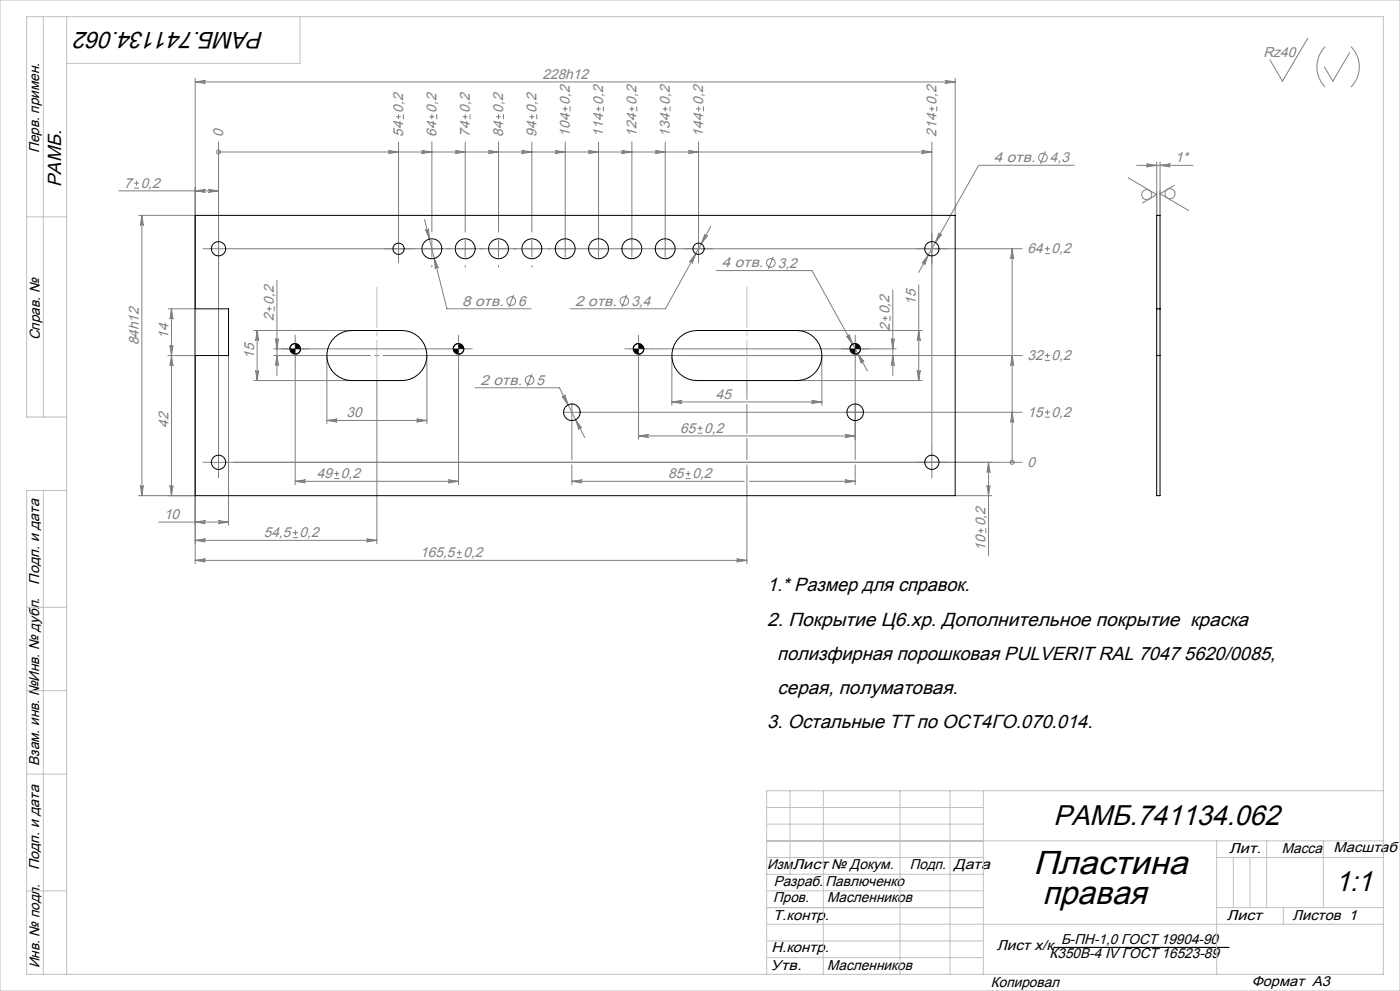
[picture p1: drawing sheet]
<svg xmlns="http://www.w3.org/2000/svg" width="420mm" height="297mm" viewBox="0 0 420 297" stroke-linecap="round" stroke-linejoin="round" font-family="sans-serif">
<g fill="none" stroke="#808080" stroke-width=".3">
<path d="M392.3 11.5l-7.6 12.8-3.8-6.4M397.6 14a8.6 8.6 0 0 0 0 12.1M404.9 15.8l-5.1 8.5-2.5-4.3M405.3 14a8.6 8.6 0 0 1 0 12.1M58.6 24.6l3-.5a.45 .45 0 0 0-.5 .5 .45 .45 0 0 0 .5 .4zM58.6 23.6v145.3M58.6 24.6h228M118.8 35h1.5M119.6 34.2v1.5M121 34.2v1.5M128.8 35h1.5M129.6 34.2v1.5"/>
<path d="M131 34.2v1.5M138.8 35h1.5M139.6 34.2v1.5M141 34.2v1.5M148.8 35h1.5M149.6 34.2v1.5M151 34.2v1.5M158.8 35h1.5M159.6 34.2v1.5M161 34.2v1.5M168.8 32.6h1.5M169.6 31.9v1.5"/>
<path d="M171 31.9v1.5M178.8 32.6h1.5M179.6 31.9v1.5M181 31.9v1.5M188.8 32.6h1.5M189.6 31.9v1.5M191 31.9v1.5M198.8 32.6h1.5M199.6 31.9v1.5M201 31.9v1.5M208.8 32.6h1.5M209.6 31.9v1.5"/>
<path d="M211 31.9v1.5M278.8 32.6h1.5M279.6 31.9v1.5M281 31.9v1.5M283.6 24.1l3 .5-3 .4a.45 .45 0 0 0 .4-.4 .45 .45 0 0 0-.4-.5zM286.6 23.6v41M35.6 57.2h30M40.2 56.4h1.5M40.2 54.9h1.5M41 54.2v1.4M58.6 57.2l3-.5a.45 .45 0 0 0-.5 .5 .45 .45 0 0 0 .5 .4zM62.6 56.7l3 .5-3 .4a.45 .45 0 0 0 .4-.4 .45 .45 0 0 0-.4-.5z"/>
<path d="M65.6 45.6h.1M65.6 42.6v91.3M65.6 45.6h214M116.6 45.1l3 .5-3 .4a.45 .45 0 0 0 .4-.4 .45 .45 0 0 0-.4-.5zM119.6 42.6v27.8M126.6 45.1l3 .5-3 .4a.45 .45 0 0 0 .4-.4 .45 .45 0 0 0-.4-.5zM129.6 42.6v26.5M136.6 45.1l3 .5-3 .4a.45 .45 0 0 0 .4-.4 .45 .45 0 0 0-.4-.5zM139.6 42.6v26.5M146.6 45.1l3 .5-3 .4a.45 .45 0 0 0 .4-.4 .45 .45 0 0 0-.4-.5zM149.6 42.6v26.5M156.6 45.1l3 .5-3 .4a.45 .45 0 0 0 .4-.4 .45 .45 0 0 0-.4-.5z"/>
<path d="M159.6 42.6v26.5M166.6 45.1l3 .5-3 .4a.45 .45 0 0 0 .4-.4 .45 .45 0 0 0-.4-.5zM169.6 42.6v34.5M176.6 45.1l3 .5-3 .4a.45 .45 0 0 0 .4-.4 .45 .45 0 0 0-.4-.5zM179.6 42.6v34.5M186.6 45.1l3 .5-3 .4a.45 .45 0 0 0 .4-.4 .45 .45 0 0 0-.4-.5zM189.6 42.6v34.5M196.6 45.1l3 .5-3 .4a.45 .45 0 0 0 .4-.4 .45 .45 0 0 0-.4-.5zM199.6 42.6v34.5M206.6 45.1l3 .5-3 .4a.45 .45 0 0 0 .4-.4 .45 .45 0 0 0-.4-.5zM209.6 42.6v27.8M276.6 45.1l3 .5-3 .4a.45 .45 0 0 0 .4-.4 .45 .45 0 0 0-.4-.5z"/>
<path d="M279.6 42.6v91.3M313.6 45.4l-1.5 3.7M322.2 49.5h-28.6l-18 32.2M338.4 53.3l8.6 5-4.3 2.6M341 49.6h16.9M344 49.1l3 .5-3 .4a.45 .45 0 0 0 .4-.4 .45 .45 0 0 0-.4-.5zM347 48.6v16M348 49.6l3-.5a.45 .45 0 0 0-.4 .5 .45 .45 0 0 0 .4 .4zM348 48.6v16M352.3 55.5l-4.3 2.6 8.6 5M41.6 64.6h17M42.6 64.6l.4 3a.45 .45 0 0 0-.4-.5 .45 .45 0 0 0-.5 .5z"/>
<path d="M42.6 64.6v84M63.1 74.6h5M70.2 74.6h236.5M119.6 72.1v5M127.4 65.8l6.7 26.7h25.2M127.7 68.8a.45 .45 0 0 0 .5 .3 .45 .45 0 0 0 .3-.5l.3 3zM129.6 72.1v5M130.3 77.5l1.2 2.8a.45 .45 0 0 0-.6-.3 .45 .45 0 0 0-.3 .5zM139.6 72.1v5M149.6 72.1v5M159.6 72.1v5M208.7 76l-1 2.9a.45 .45 0 0 0-.2-.6 .45 .45 0 0 0-.6 .2z"/>
<path d="M209.6 72.1v5M211.4 70.2a.45 .45 0 0 0 .2 .6 .45 .45 0 0 0 .6-.1l-1.8 2.4zM213.3 67.8l-13.7 24.7h-28.6M232 77l-1.5 3.6M278.5 76.4l-1.1 2.9a.45 .45 0 0 0-.2-.6 .45 .45 0 0 0-.6 .1zM281.7 69.8a.45 .45 0 0 0 .2 .6 .45 .45 0 0 0 .6-.1l-1.9 2.4zM303.7 74.6l.4 3a.45 .45 0 0 0-.4-.5 .45 .45 0 0 0-.5 .5zM303.7 74.6v64M313.5 76h1.5M313.5 74.5h1.5M314.2 73.8v1.5M50.4 92.6h8.2"/>
<path d="M51.4 92.6l.5 3a.45 .45 0 0 0-.5-.5 .45 .45 0 0 0-.4 .5zM51.4 92.6v56M76.1 99.1h29.5M77.1 99.1l.5 3a.45 .45 0 0 0-.5-.5 .45 .45 0 0 0-.4 .5zM77.1 99.1v15M80 92.6h1.5M80.8 91.8v1.5M82.3 91.8v1.5M83.1 84v28.6M154.1 88.4l-1.5 3.7M188 88.4l-1.4 3.7M214.9 81.1h28.7l16.6 30.1"/>
<path d="M239.1 99.1h37.5M264.8 95.4h1.5M265.5 94.7v1.4M267 94.7v1.4M267.8 86.9v25.7M275.6 99.1l.5 3a.45 .45 0 0 0-.5-.5 .45 .45 0 0 0-.4 .5zM275.6 85.4v28.7M50.4 106.6h8.2M51 103.6a.45 .45 0 0 0 .4 .4 .45 .45 0 0 0 .5-.4l-.5 3zM51.4 106.6l.5 3a.45 .45 0 0 0-.5-.5 .45 .45 0 0 0-.4 .5zM68.6 106.6v50.9M76.1 114.1h29.5"/>
<path d="M76.7 111.1a.45 .45 0 0 0 .4 .4 .45 .45 0 0 0 .5-.4l-.5 3zM82.1 106.6h21.5M82.1 104.6h51.4M82.6 101.6a.45 .45 0 0 0 .5 .4 .45 .45 0 0 0 .4-.4l-.4 3zM83.1 106.6l.4 3a.45 .45 0 0 0-.4-.5 .45 .45 0 0 0-.5 .5zM88.6 102.1v5M88.6 108.7v36.6M98.1 106.6v20.4M113.1 114.1v48.8M122.6 106.6h184.1M128.1 106.6v20.4M135.1 104.6h5"/>
<path d="M137.6 102.1v5M137.6 108.7v36.6M142.6 116.2h25.2l7.6 14.9M159.6 112.1l-1.5 3.7M168.7 118.9a.45 .45 0 0 0 .6 .1 .45 .45 0 0 0 .2-.6l.9 2.9zM189.1 104.6h5M191.6 102.1v5M191.6 108.7v23M195.7 104.6h73.1M201.6 106.6v14.9M224.1 114.1v5.6M239.1 114.1h37.5"/>
<path d="M246.6 106.6v14.9M253.9 100.7a.45 .45 0 0 0 .6 .2 .45 .45 0 0 0 .2-.6l1.1 2.9zM256.6 102.1v5M256.6 108.7v29.1M257.3 106l1.9 2.4a.45 .45 0 0 0-.6-.2 .45 .45 0 0 0-.2 .6zM267.4 101.6a.45 .45 0 0 0 .4 .4 .45 .45 0 0 0 .5-.4l-.5 3zM267.8 106.6l.5 3a.45 .45 0 0 0-.5-.5 .45 .45 0 0 0-.4 .5zM275.2 111.1a.45 .45 0 0 0 .4 .4 .45 .45 0 0 0 .5-.4l-.5 3zM303.7 106.6l.4 3a.45 .45 0 0 0-.4-.5 .45 .45 0 0 0-.5 .5zM313.5 108h1.5M313.5 106.5h1.5M314.2 105.8v1.5"/>
<path d="M63.1 138.6h5M65.6 136.1v5M70.2 138.6h236.5M98.1 126l3-.4a.45 .45 0 0 0-.5 .4 .45 .45 0 0 0 .5 .5zM98.1 126h30M125.1 125.6l3 .4-3 .5a.45 .45 0 0 0 .4-.5 .45 .45 0 0 0-.4-.4zM169.1 123.6h137.6M171.6 121.1v16.7M171.6 139.3v6M172.7 125.8l1.8 2.4a.45 .45 0 0 0-.6-.1 .45 .45 0 0 0-.2 .6zM191.6 130.7l3-.5a.45 .45 0 0 0-.5 .5 .45 .45 0 0 0 .5 .4zM191.6 130.7h65"/>
<path d="M201.6 120.5l3-.5a.45 .45 0 0 0-.5 .5 .45 .45 0 0 0 .5 .4zM201.6 120.5h45M209.3 129.8h1.5M209.3 128.4h1.5M210 127.6v1.5M224.1 121.2v8.7M224.1 131.4v6.4M224.1 139.3v29.6M243.6 120l3 .5-3 .4a.45 .45 0 0 0 .4-.4 .45 .45 0 0 0-.4-.5zM253.6 130.2l3 .5-3 .4a.45 .45 0 0 0 .4-.4 .45 .45 0 0 0-.4-.5zM256.6 139.3v6M279.6 136.1v5"/>
<path d="M296.6 138.6l.4 3a.45 .45 0 0 0-.4-.5 .45 .45 0 0 0-.5 .5zM296.6 138.6v28M303.7 123.6l.4 3a.45 .45 0 0 0-.4-.5 .45 .45 0 0 0-.5 .5zM303.7 138.6h.1M313.5 125h1.5M313.5 123.5h1.5M314.2 122.8v1.5M41.6 148.6h17M42.1 145.6a.45 .45 0 0 0 .5 .4 .45 .45 0 0 0 .4-.4l-.4 3zM47.6 156.5h21M51 145.6a.45 .45 0 0 0 .4 .4 .45 .45 0 0 0 .5-.4l-.5 3zM58.6 156.5l3-.5a.45 .45 0 0 0-.5 .5 .45 .45 0 0 0 .5 .4z"/>
<path d="M65.6 156l3 .5-3 .4a.45 .45 0 0 0 .4-.4 .45 .45 0 0 0-.4-.5zM87.9 159.6h1.5M88.6 144.3l3-.5a.45 .45 0 0 0-.5 .5 .45 .45 0 0 0 .5 .4zM88.6 144.3h49M88.6 158.9v1.5M100.3 143.4h1.5M100.3 142h1.5M101 141.2v1.5M134.6 143.8l3 .5-3 .4a.45 .45 0 0 0 .4-.4 .45 .45 0 0 0-.4-.5zM171.6 144.3l3-.5a.45 .45 0 0 0-.5 .5 .45 .45 0 0 0 .5 .4zM171.6 144.3h51.7M205.7 143.4h1.5"/>
<path d="M205.7 142h1.5M206.5 141.2v1.5M224.8 144.3h31.8M253.6 143.8l3 .5-3 .4a.45 .45 0 0 0 .4-.4 .45 .45 0 0 0-.4-.5zM286.6 148.6h11M293.5 159h1.5M294.3 158.3v1.5M295.7 158.3v1.5M296.1 145.6a.45 .45 0 0 0 .5 .4 .45 .45 0 0 0 .4-.4l-.4 3zM58.6 167.9l3-.4a.45 .45 0 0 0-.5 .4 .45 .45 0 0 0 .5 .5zM58.6 161.9l3-.4a.45 .45 0 0 0-.5 .4 .45 .45 0 0 0 .5 .5zM58.6 167.9h165.5"/>
<path d="M58.6 161.9h54.5M87.9 161.1h1.5M110.1 161.5l3 .4-3 .5a.45 .45 0 0 0 .4-.5 .45 .45 0 0 0-.4-.4zM137.1 167.1h1.4M137.1 165.6h1.4M137.8 164.9v1.5M221.1 167.5l3 .4-3 .5a.45 .45 0 0 0 .4-.5 .45 .45 0 0 0-.4-.4z"/>
<circle cx="65.6" cy="45.6" r=".6"/>
<circle cx="312.9" cy="47.2" r="1.29"/>
<circle cx="344" cy="58.3" r="1.5"/>
<circle cx="351" cy="58.1" r="1.5"/>
<circle cx="231.2" cy="78.8" r="1.29"/>
<circle cx="153.4" cy="90.2" r="1.29"/>
<circle cx="187.3" cy="90.2" r="1.29"/>
<circle cx="158.9" cy="113.9" r="1.29"/>
<circle cx="303.7" cy="138.6" r=".6"/>
</g>
<path d="M316.1 283.9h52.7" fill="none" stroke="#000" stroke-width=".35"/>
<path d="M88.6 103l-1.2 .4-.4 1.2M90.2 104.6l-.5 1.1-1.1 .5M137.6 103l-1.2 .4-.4 1.2M139.2 104.6l-.5 1.1-1.1 .5M191.6 103l-1.2 .4-.4 1.2M193.2 104.6l-.5 1.1-1.1 .5M256.6 103l-1.2 .4-.4 1.2M258.2 104.6l-.5 1.1-1.1 .5" fill="none" stroke="#000" stroke-width=".3"/>
<path d="M103.6 106.6h19" fill="none" stroke="#808080" stroke-width=".3" stroke-dasharray="15.2 1.3 1.3 1.3" stroke-dashoffset="7.6"/>
<path d="M241.1 106.6h-34" fill="none" stroke="#808080" stroke-width=".3" stroke-dasharray="15.2 1.3 1.3 1.3" stroke-dashoffset=".1"/>
<g fill="none" stroke="#808080" stroke-width=".3" stroke-dasharray="15.2 1.3 1.3 1.3">
<path d="M63.1 74.6h-2.2M65.6 72.1v-2.2M65.6 77.1v2.1M68.1 74.6h2.1M117.1 74.6h-1.7M119.6 72.1v-1.7M119.6 77.1v1.7M122.1 74.6h1.7M124.6 74.6h-.5M129.6 69.6v-.5M129.6 79.6v.5M134.6 74.6h-.5"/>
<path d="M134.6 74.6h.5M139.6 69.6v-.5M139.6 79.6v.5M144.6 74.6h-.5M144.6 74.6h.5M149.6 69.6v-.5M149.6 79.6v.5M154.6 74.6h-.5M154.6 74.6h.5M159.6 69.6v-.5M159.6 79.6v.5M164.6 74.6h.5"/>
<path d="M207.1 74.6h-1.7M209.6 72.1v-1.7M209.6 77.1v1.7M212.1 74.6h1.7M277.1 74.6h-2.2M279.6 72.1v-2.2M279.6 77.1v2.1M282.1 74.6h2.1M86.1 104.6h-1.6M88.6 102.1v-1.6M88.6 107.1v1.6M91.1 104.6h1.6"/>
<path d="M135.1 104.6h-1.6M137.6 102.1v-1.6M137.6 107.1v1.6M140.1 104.6h1.6M189.1 104.6h-1.6M191.6 102.1v-1.6M191.6 107.1v1.6M194.1 104.6h1.6M254.1 104.6h-1.6M256.6 102.1v-1.6M256.6 107.1v1.6M259.1 104.6h1.6"/>
<path d="M63.1 138.6h-2.2M65.6 136.1v-2.2M68.1 138.6h2.1M277.1 138.6h-2.2M279.6 136.1v-2.2M282.1 138.6h2.1M65.6 141.1v2.1M279.6 141.1v2.1"/>
</g>
<path d="M113.1 86.1v28M224.1 86.1v28" fill="none" stroke="#c0c0c0" stroke-width=".3" stroke-dasharray="15.2 1.3 1.3 1.3" stroke-dashoffset="3.1"/>
<g fill="none" stroke="#c0c0c0" stroke-width=".3">
<path d="M0 0h420v297h-420zM13 5v120M20 5v287M90 5v14h-70M8 65h12M20 125h-12v-120h407v287h-407v-145h12M13 147v145M8 182h12M8 207h12M8 232h12M237 237v25M247 237v55"/>
<path d="M270 237v55M285 237v55M295 237v55M415 237h-185v55M230 252h185M230 247h65M230 242h65M230 257h65M365 252v40M365 257h50M370 257v15M375 257v15"/>
<path d="M380 252v20M397 252v20M8 267h12M230 272h65M230 267h65M230 277h185M230 262h65M365 272h50M385 272v5M230 282h65M230 287h65"/>
</g>
<path d="M87 104.6l.4 1.1 1.2 .5v-1.6zM88.6 103v1.6h1.6l-.5-1.2zM136 104.6l.4 1.1 1.2 .5v-1.6zM137.6 103v1.6h1.6l-.5-1.2zM190 104.6l.4 1.1 1.2 .5v-1.6zM191.6 103v1.6h1.6l-.5-1.2zM255 104.6l.4 1.1 1.2 .5v-1.6zM256.6 103v1.6h1.6l-.5-1.2z" fill="#000"/>
<g fill="#808080">
<path d="M221.1 167.5l3 .4-3 .5a.45 .45 0 0 0 .4-.5 .45 .45 0 0 0-.4-.4zM58.6 167.9l3-.4a.45 .45 0 0 0-.5 .4 .45 .45 0 0 0 .5 .5z"/>
<path d="M303.7 74.6l.4 3a.45 .45 0 0 0-.4-.5 .45 .45 0 0 0-.5 .5zM58.6 161.9l3-.4a.45 .45 0 0 0-.5 .4 .45 .45 0 0 0 .5 .5zM110.1 161.5l3 .4-3 .5a.45 .45 0 0 0 .4-.5 .45 .45 0 0 0-.4-.4zM303.7 106.6l.4 3a.45 .45 0 0 0-.4-.5 .45 .45 0 0 0-.5 .5zM303.7 123.6l.4 3a.45 .45 0 0 0-.4-.5 .45 .45 0 0 0-.5 .5z"/>
<path d="M116.6 45.1l3 .5-3 .4a.45 .45 0 0 0 .4-.4 .45 .45 0 0 0-.4-.5zM126.6 45.1l3 .5-3 .4a.45 .45 0 0 0 .4-.4 .45 .45 0 0 0-.4-.5zM136.6 45.1l3 .5-3 .4a.45 .45 0 0 0 .4-.4 .45 .45 0 0 0-.4-.5zM146.6 45.1l3 .5-3 .4a.45 .45 0 0 0 .4-.4 .45 .45 0 0 0-.4-.5zM156.6 45.1l3 .5-3 .4a.45 .45 0 0 0 .4-.4 .45 .45 0 0 0-.4-.5zM206.6 45.1l3 .5-3 .4a.45 .45 0 0 0 .4-.4 .45 .45 0 0 0-.4-.5zM276.6 45.1l3 .5-3 .4a.45 .45 0 0 0 .4-.4 .45 .45 0 0 0-.4-.5zM166.6 45.1l3 .5-3 .4a.45 .45 0 0 0 .4-.4 .45 .45 0 0 0-.4-.5zM176.6 45.1l3 .5-3 .4a.45 .45 0 0 0 .4-.4 .45 .45 0 0 0-.4-.5zM186.6 45.1l3 .5-3 .4a.45 .45 0 0 0 .4-.4 .45 .45 0 0 0-.4-.5zM196.6 45.1l3 .5-3 .4a.45 .45 0 0 0 .4-.4 .45 .45 0 0 0-.4-.5z"/>
<path d="M58.6 24.6l3-.5a.45 .45 0 0 0-.5 .5 .45 .45 0 0 0 .5 .4zM283.6 24.1l3 .5-3 .4a.45 .45 0 0 0 .4-.4 .45 .45 0 0 0-.4-.5zM58.6 57.2l3-.5a.45 .45 0 0 0-.5 .5 .45 .45 0 0 0 .5 .4zM62.6 56.7l3 .5-3 .4a.45 .45 0 0 0 .4-.4 .45 .45 0 0 0-.4-.5zM88.6 144.3l3-.5a.45 .45 0 0 0-.5 .5 .45 .45 0 0 0 .5 .4zM134.6 143.8l3 .5-3 .4a.45 .45 0 0 0 .4-.4 .45 .45 0 0 0-.4-.5zM98.1 126l3-.4a.45 .45 0 0 0-.5 .4 .45 .45 0 0 0 .5 .5zM125.1 125.6l3 .4-3 .5a.45 .45 0 0 0 .4-.5 .45 .45 0 0 0-.4-.4zM58.6 156.5l3-.5a.45 .45 0 0 0-.5 .5 .45 .45 0 0 0 .5 .4zM65.6 156l3 .5-3 .4a.45 .45 0 0 0 .4-.4 .45 .45 0 0 0-.4-.5zM191.6 130.7l3-.5a.45 .45 0 0 0-.5 .5 .45 .45 0 0 0 .5 .4zM253.6 130.2l3 .5-3 .4a.45 .45 0 0 0 .4-.4 .45 .45 0 0 0-.4-.5zM201.6 120.5l3-.5a.45 .45 0 0 0-.5 .5 .45 .45 0 0 0 .5 .4zM243.6 120l3 .5-3 .4a.45 .45 0 0 0 .4-.4 .45 .45 0 0 0-.4-.5zM278.5 76.4l-1.9 2.4a.45 .45 0 0 1 .6-.1 .45 .45 0 0 1 .2 .6zM281.7 69.8l-1.1 2.9 1.9-2.4a.45 .45 0 0 1-.6 .1 .45 .45 0 0 1-.2-.6zM211.4 70.2l-1 2.9 1.8-2.4a.45 .45 0 0 1-.6 .1 .45 .45 0 0 1-.2-.6zM208.7 76l-1.8 2.5a.45 .45 0 0 1 .6-.2 .45 .45 0 0 1 .2 .6zM127.7 68.8l1.1 2.8-.3-3a.45 .45 0 0 1-.3 .5 .45 .45 0 0 1-.5-.3zM130.3 77.5l.3 3a.45 .45 0 0 1 .3-.5 .45 .45 0 0 1 .6 .3zM257.3 106l1.1 2.8a.45 .45 0 0 1 .2-.6 .45 .45 0 0 1 .6 .2zM253.9 100.7l1.9 2.5-1.1-2.9a.45 .45 0 0 1-.2 .6 .45 .45 0 0 1-.6-.2zM171.6 144.3l3-.5a.45 .45 0 0 0-.5 .5 .45 .45 0 0 0 .5 .4zM253.6 143.8l3 .5-3 .4a.45 .45 0 0 0 .4-.4 .45 .45 0 0 0-.4-.5zM172.7 125.8l1 2.9a.45 .45 0 0 1 .2-.6 .45 .45 0 0 1 .6 .1zM168.7 118.9l1.7 2.4-.9-2.9a.45 .45 0 0 1-.2 .6 .45 .45 0 0 1-.6-.1zM344 49.1l3 .5-3 .4a.45 .45 0 0 0 .4-.4 .45 .45 0 0 0-.4-.5zM348 49.6l3-.5a.45 .45 0 0 0-.4 .5 .45 .45 0 0 0 .4 .4z"/>
<path d="M42.1 145.6a.45 .45 0 0 0 .5 .4 .45 .45 0 0 0 .4-.4l-.4 3zM42.6 64.6l.4 3a.45 .45 0 0 0-.4-.5 .45 .45 0 0 0-.5 .5zM76.7 111.1a.45 .45 0 0 0 .4 .4 .45 .45 0 0 0 .5-.4l-.5 3zM77.1 99.1l.5 3a.45 .45 0 0 0-.5-.5 .45 .45 0 0 0-.4 .5zM51 145.6a.45 .45 0 0 0 .4 .4 .45 .45 0 0 0 .5-.4l-.5 3zM51.4 106.6l.5 3a.45 .45 0 0 0-.5-.5 .45 .45 0 0 0-.4 .5zM51 103.6a.45 .45 0 0 0 .4 .4 .45 .45 0 0 0 .5-.4l-.5 3zM51.4 92.6l.5 3a.45 .45 0 0 0-.5-.5 .45 .45 0 0 0-.4 .5zM296.1 145.6a.45 .45 0 0 0 .5 .4 .45 .45 0 0 0 .4-.4l-.4 3zM296.6 138.6l.4 3a.45 .45 0 0 0-.4-.5 .45 .45 0 0 0-.5 .5z"/>
<path d="M82.6 101.6a.45 .45 0 0 0 .5 .4 .45 .45 0 0 0 .4-.4l-.4 3zM83.1 106.6l.4 3a.45 .45 0 0 0-.4-.5 .45 .45 0 0 0-.5 .5zM275.6 99.1l.5 3a.45 .45 0 0 0-.5-.5 .45 .45 0 0 0-.4 .5zM275.2 111.1a.45 .45 0 0 0 .4 .4 .45 .45 0 0 0 .5-.4l-.5 3zM267.4 101.6a.45 .45 0 0 0 .4 .4 .45 .45 0 0 0 .5-.4l-.5 3zM267.8 106.6l.5 3a.45 .45 0 0 0-.5-.5 .45 .45 0 0 0-.4 .5z"/>
</g>
<g fill="none" stroke="#000" stroke-width=".3">
<path d="M58.6 64.6h228v84h-228v-42h10v-14h-10zM347 64.6h1v84h-1zM347 92.6h1M100.5 101a7.5 7.5 0 0 1 5.1-1.9h15a7.5 7.5 0 0 1 7.5 7.5 7.5 7.5 0 0 1-7.5 7.5h-15a7.5 7.5 0 0 1-7-4.8 7.5 7.5 0 0 1 1.9-8.3zM204 101a7.5 7.5 0 0 1 5.1-1.9h30a7.5 7.5 0 0 1 7.5 7.5 7.5 7.5 0 0 1-7.5 7.5h-30a7.5 7.5 0 0 1-7-4.8 7.5 7.5 0 0 1 1.9-8.3zM347 106.6h1"/>
<circle cx="65.6" cy="74.6" r="2.15"/>
<circle cx="119.6" cy="74.6" r="1.7"/>
<circle cx="129.6" cy="74.6" r="3"/>
<circle cx="139.6" cy="74.6" r="3"/>
<circle cx="149.6" cy="74.6" r="3"/>
<circle cx="159.6" cy="74.6" r="3"/>
<circle cx="169.6" cy="74.6" r="3"/>
<circle cx="179.6" cy="74.6" r="3"/>
<circle cx="189.6" cy="74.6" r="3"/>
<circle cx="199.6" cy="74.6" r="3"/>
<circle cx="209.6" cy="74.6" r="1.7"/>
<circle cx="279.6" cy="74.6" r="2.15"/>
<circle cx="88.6" cy="104.6" r="1.6"/>
<circle cx="137.6" cy="104.6" r="1.6"/>
<circle cx="191.6" cy="104.6" r="1.6"/>
<circle cx="256.6" cy="104.6" r="1.6"/>
<circle cx="65.6" cy="138.6" r="2.15"/>
<circle cx="171.6" cy="123.6" r="2.5"/>
<circle cx="256.6" cy="123.6" r="2.5"/>
<circle cx="279.6" cy="138.6" r="2.15"/>
</g>
<g font-size="10">
<text x="310.1" y="262">Пластина</text>
<text x="312.7" y="271">правая</text>
</g>
<g font-size="8.5">
<text x="316.1" y="247.2">РАМБ.741134.062</text>
<text x="400.7" y="267.2">1:1</text>
</g>
<text font-size="7.1" x="79.1" y="9.5" transform="rotate(-180 79.1 9.5)">РАМБ.741134.062</text>
<g font-size="5.7">
<text x="18.3" y="55.9" transform="rotate(-90 18.3 55.9)">РАМБ.</text>
<text x="230.2" y="177.2">1.* Размер для справок.</text>
<text x="230.2" y="187.5">2. Покрытие Ц6.хр. Дополнительное покрытие краска</text>
<text x="233.2" y="197.8">полизфирная порошковая PULVERIT RAL 7047 5620/0085,</text>
<text x="233.3" y="208">серая, полуматовая.</text>
<text x="230.2" y="218.3">3. Остальные ТТ по ОСТ4ГО.070.014.</text>
</g>
<g font-size="4.3" fill="#808080">
<text x="379" y="17">Rz40</text>
<text x="162.7" y="23.6">228h12</text>
<text x="120.9" y="33.7" transform="rotate(-90 120.9 33.7)">0,2</text>
<text x="130.9" y="33.7" transform="rotate(-90 130.9 33.7)">0,2</text>
<text x="140.9" y="33.7" transform="rotate(-90 140.9 33.7)">0,2</text>
<text x="150.9" y="33.7" transform="rotate(-90 150.9 33.7)">0,2</text>
<text x="160.9" y="33.7" transform="rotate(-90 160.9 33.7)">0,2</text>
<text x="170.9" y="31.4" transform="rotate(-90 170.9 31.4)">0,2</text>
<text x="180.9" y="31.4" transform="rotate(-90 180.9 31.4)">0,2</text>
<text x="190.9" y="31.4" transform="rotate(-90 190.9 31.4)">0,2</text>
<text x="200.9" y="31.4" transform="rotate(-90 200.9 31.4)">0,2</text>
<text x="210.9" y="31.4" transform="rotate(-90 210.9 31.4)">0,2</text>
<text x="280.9" y="31.4" transform="rotate(-90 280.9 31.4)">0,2</text>
<text x="66.9" y="41" transform="rotate(-90 66.9 41)">0</text>
<text x="120.9" y="41" transform="rotate(-90 120.9 41)">54</text>
<text x="130.9" y="41" transform="rotate(-90 130.9 41)">64</text>
<text x="140.9" y="41" transform="rotate(-90 140.9 41)">74</text>
<text x="150.9" y="41" transform="rotate(-90 150.9 41)">84</text>
<text x="160.9" y="41" transform="rotate(-90 160.9 41)">94</text>
<text x="170.9" y="41" transform="rotate(-90 170.9 41)">104</text>
<text x="180.9" y="41" transform="rotate(-90 180.9 41)">114</text>
<text x="190.9" y="41" transform="rotate(-90 190.9 41)">124</text>
<text x="200.9" y="41" transform="rotate(-90 200.9 41)">134</text>
<text x="210.9" y="41" transform="rotate(-90 210.9 41)">144</text>
<text x="280.9" y="41" transform="rotate(-90 280.9 41)">214</text>
<text x="298.2" y="48.6">4 отв.</text>
<text x="315" y="48.6">4,3</text>
<text x="352.6" y="48.6">1*</text>
<text x="37.2" y="56.3">7</text>
<text x="42.2" y="56.3">0,2</text>
<text x="308.2" y="75.9">64</text>
<text x="315.5" y="75.9">0,2</text>
<text x="216.5" y="80.2">4 отв.</text>
<text x="233.4" y="80.2">3,2</text>
<text x="82.1" y="91.3" transform="rotate(-90 82.1 91.3)">0,2</text>
<text x="138.7" y="91.6">8 отв.</text>
<text x="155.5" y="91.6">6</text>
<text x="172.6" y="91.6">2 отв.</text>
<text x="189.4" y="91.6">3,4</text>
<text x="266.9" y="94.2" transform="rotate(-90 266.9 94.2)">0,2</text>
<text x="274.7" y="91.4" transform="rotate(-90 274.7 91.4)">15</text>
<text x="50.5" y="101.6" transform="rotate(-90 50.5 101.6)">14</text>
<text x="82.2" y="96.3" transform="rotate(-90 82.2 96.3)">2</text>
<text x="266.9" y="99.2" transform="rotate(-90 266.9 99.2)">2</text>
<text x="41.6" y="103.5" transform="rotate(-90 41.6 103.5)">84h12</text>
<text x="76.2" y="107.6" transform="rotate(-90 76.2 107.6)">15</text>
<text x="308.2" y="107.9">32</text>
<text x="315.5" y="107.9">0,2</text>
<text x="144.2" y="115.3">2 отв.</text>
<text x="161" y="115.3">5</text>
<text x="214.8" y="119.5">45</text>
<text x="103.9" y="125.1">30</text>
<text x="308.2" y="124.9">15</text>
<text x="315.5" y="124.9">0,2</text>
<text x="50.5" y="128.3" transform="rotate(-90 50.5 128.3)">42</text>
<text x="204" y="129.7">65</text>
<text x="211.3" y="129.7">0,2</text>
<text x="95" y="143.3">49</text>
<text x="102.3" y="143.3">0,2</text>
<text x="200.5" y="143.3">85</text>
<text x="207.7" y="143.3">0,2</text>
<text x="308.2" y="139.9">0</text>
<text x="49.2" y="155.5">10</text>
<text x="79.1" y="161">54,5</text>
<text x="89.9" y="161">0,2</text>
<text x="295.6" y="157.8" transform="rotate(-90 295.6 157.8)">0,2</text>
<text x="126" y="167">165,5</text>
<text x="139" y="167">0,2</text>
<text x="295.6" y="165" transform="rotate(-90 295.6 165)">10</text>
</g>
<g font-size="4.3">
<text x="11.8" y="45.9" transform="rotate(-90 11.8 45.9)">Перв. примен.</text>
<text x="11.9" y="102" transform="rotate(-90 11.9 102)">Справ. №</text>
<text x="11.7" y="175.2" transform="rotate(-90 11.7 175.2)">Подп. и дата</text>
<text x="11.7" y="229.5" transform="rotate(-90 11.7 229.5)">Взам. инв. №Инв. № дубл.</text>
<text x="368.8" y="255.7">Лит.</text>
<text x="384.6" y="255.7">Масса</text>
<text x="400" y="255.3">Масштаб</text>
<text x="11.7" y="260.8" transform="rotate(-90 11.7 260.8)">Подп. и дата</text>
<text x="230.2" y="260.5">Изм.Лист № Докум.</text>
<text x="273" y="260.3">Подп.</text>
<text x="286.1" y="260.5">Дата</text>
<text x="232.1" y="265.5">Разраб.</text>
<text x="247.6" y="265.5">Павлюченко</text>
<text x="231.9" y="270.4">Пров.</text>
<text x="231.9" y="275.8">Т.контр.</text>
<text x="248.2" y="270.4">Масленников</text>
<text x="368" y="275.8">Лист</text>
<text x="387.8" y="275.8">Листов 1</text>
<text x="231.4" y="285.4">Н.контр.</text>
<text x="299" y="284.7">Лист х/к</text>
<text x="314.9" y="287">К350В-4 IV ГОСТ 16523-89</text>
<text x="318.3" y="283">Б-ПН-1,0 ГОСТ 19904-90</text>
<text x="11.9" y="290.2" transform="rotate(-90 11.9 290.2)">Инв. № подл.</text>
<text x="231.2" y="290.7">Утв.</text>
<text x="248.2" y="290.7">Масленников</text>
<text x="297.3" y="295.8">Копировал</text>
<text x="375.5" y="295.5">Формат А3</text>
</g>
</svg>
